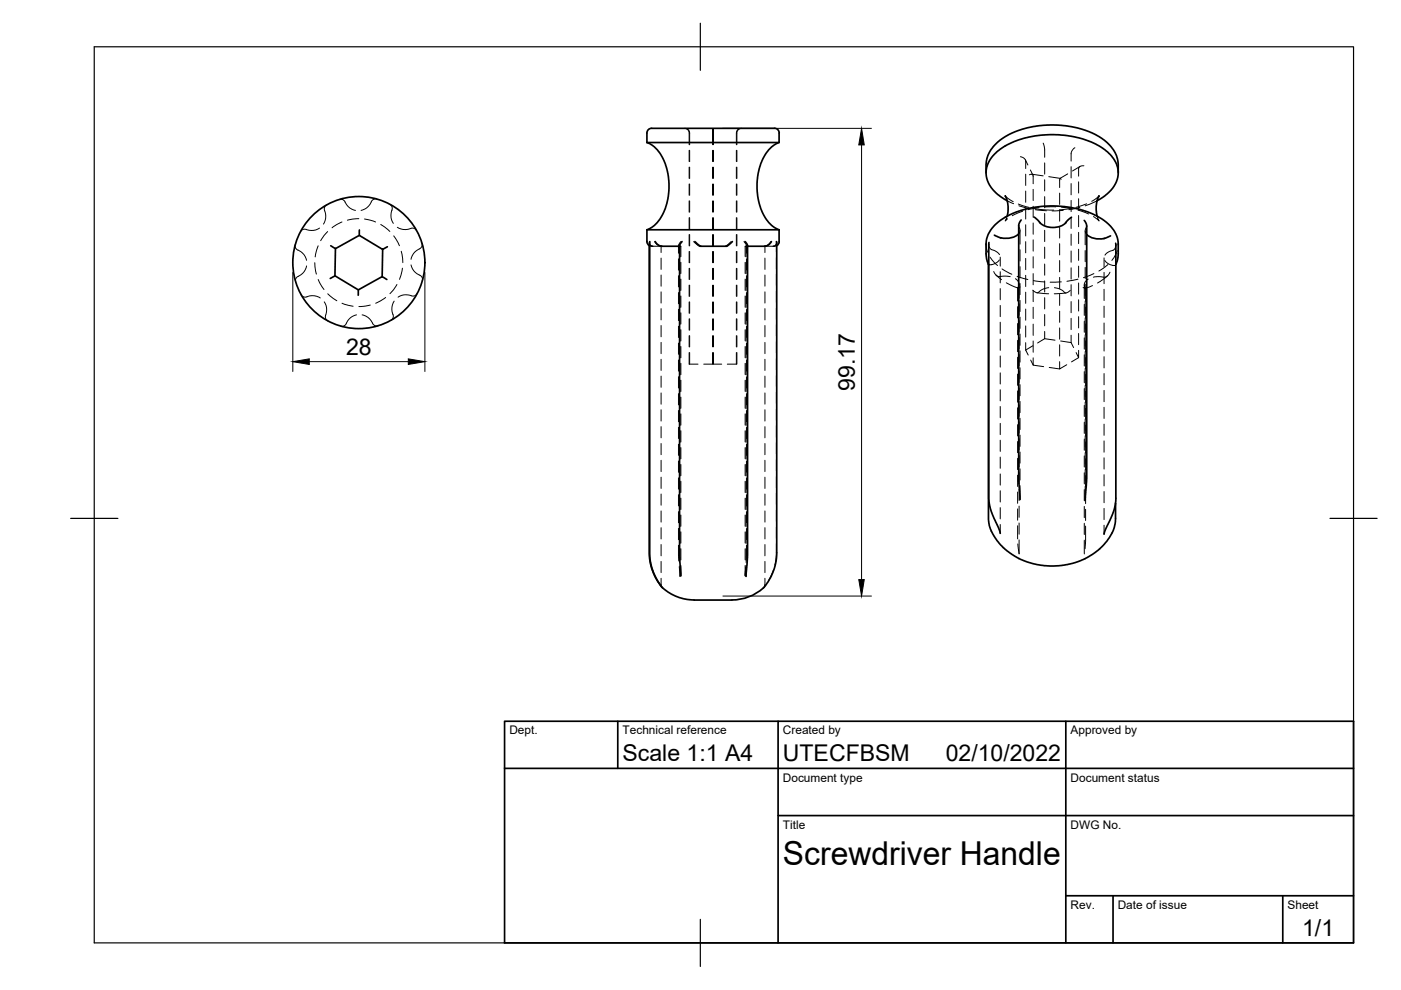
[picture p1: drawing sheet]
<svg xmlns="http://www.w3.org/2000/svg" width="297mm" height="210mm" viewBox="0 0 297 210" stroke-linecap="round" stroke-linejoin="round" font-family="sans-serif">
<!-- layer: Oculto -->
<g fill="none" stroke="#000" stroke-width=".21">
<path d="M145.1 27.2a1 1 0 0 1 1 1v2.5M145.2 27.2a1 1 0 0 1 1 1v2.5M146.1 31.9v2.4M146.1 35.4v2.4M146.1 39v2.4M146.2 31.9v2.4M146.2 35.4v2.4M146.2 39v2.4M151 27.2l.1 3.5M151.1 31.9v2.4M151.1 35.4v2.4M151.1 39v2.4"/>
<path d="M151.3 31.9v2.4M151.3 35.4v2.4M151.3 39v2.4M151.3 27.2v3.5M156.1 31.9v2.4M156.1 35.4v2.4M156.1 39v2.4M156.2 31.9v2.4M156.2 35.4v2.4M156.2 39v2.4M157.1 27.2a1 1 0 0 0-1 1v2.5M157.2 27.2a1 1 0 0 0-1 1v2.5"/>
<path d="M216.3 33.2a1.24 1.24 0 0 1 1.2 1v1.5M217.4 33.9l.5 1.1M217.5 36.9v2.4M218.2 37.1a.47 .47 0 0 1 .6-.2 .47 .47 0 0 1 .3 .5v1.6M218.5 36l.5 1.1M218.7 36.9l2.5 .4M221.2 30.3l.3 1.3v1.8M221.5 34.5v2.4M221.5 38.1v2.4M222.4 37.5l2.4 .3M225 38l-.2-.2-.1 .1v1.9M226.4 36.9l-1.7 .9"/>
<path d="M227.1 35.3v2.4M227.1 38.9v2.4M227.9 31.3a1.67 1.67 0 0 0-.8 1.3v1.6M228.7 38.6v2.3M229 35.3l-1.6 1M229.8 35.2a.87 .87 0 0 0-1.1 .6v1.6M62.6 51.8v.7l.5 .5a3 3 0 0 1 1.9 2.2M65 56.4a4 4 0 0 1-2 2.4l-.3 .3v.7M66.7 55.7l.4 2.4M67.5 52.1l-.7 2.4M67.5 59.3l1.2 2.1M67.8 48.4a4.1 4.1 0 0 1-3.2 .2l-.5 .1-.4 .4"/>
<path d="M69.3 43.4l-.5 .6v.6a2.99 2.99 0 0 1-.2 2.9M69.5 49.1l-1.5 1.9M72 42.3h.6l.5 .4a3 3 0 0 0 2.3 1.9M72.5 47.1l-2.1 1.2M76.1 46.4l-2.4 .3M77.3 46.4l2.3 .7M79.9 42.2h-.6l-.5 .5a3 3 0 0 1-2.2 1.9M80.7 47.6l2 1.5M82.6 43.3l.5 .6v.6a3.2 3.2 0 0 0 .3 2.9M83.5 50l1.2 2.1M84.2 48.2a4.1 4.1 0 0 0 3.2 .2l.6 .1 .3 .4M85.1 53.3l.3 2.4"/>
<path d="M85.3 56.9l-.6 2.3M87.1 56.2a4.2 4.2 0 0 0 2.2 2.3l.3 .6-.1 .4M89.5 51.6v.6l-.5 .5a3 3 0 0 0-1.9 2.3M137.7 51.5v.6M137.7 51.2a.73 .73 0 0 0 .7 1l-.7-.1M137.7 51.5l.1 .4 .4 .3h2v1.3M138.8 51.2l.6 .8 .9 .2M140.2 54.7v2.4M140.2 58.3v2.4M143.8 52.1v1.6M143.8 54.9v2.4M143.8 58.5v2.3"/>
<path d="M144.1 52.1l.3 .1v2.2M144.1 52.2h.1M144.2 52.2v2.3M144.2 55.7v2.3M144.2 59.2v2.4M144.4 55.6v2.4M144.4 59.2v2.4M144.4 51.2l-.5 .7-.1 .2 .2 .1M146.1 42.6v2.4M146.1 46.2v2.3M146.1 49.7v2.4M146.1 53.3v2.4"/>
<path d="M146.1 56.9v2.4M146.2 42.6v2.4M146.2 46.2v2.3M146.2 49.7v2.4M146.2 53.3v2.4M146.2 56.9v2.4M147.1 51.2l.9 .8 .6 .2M151.1 42.6v2.4M151.1 46.2v2.3M151.1 49.7v2.4M151.1 53.3v2.4M151.1 56.9v2.4"/>
<path d="M151.3 42.6v2.4M151.3 46.2v2.3M151.3 49.7v2.4M151.3 53.3v2.4M151.3 56.9v2.4M155 51.2l-1.2 1M156.1 42.6v2.4M156.1 46.2v2.3M156.1 49.7v2.4M156.1 53.3v2.4M156.1 56.9v2.4M156.2 42.6v2.4"/>
<path d="M156.2 46.2v2.3M156.2 49.7v2.4M156.2 53.3v2.4M156.2 56.9v2.4M157.7 51.2l.5 .7-.1 .3M158 55.6v2.4M158 59.2v2.4M158.2 52.2h-.2v2.2M158.2 52.2v2.3M158.2 55.7v2.3M158.2 59.2v2.4M158.3 52.1v1.6"/>
<path d="M158.3 54.9v2.4M158.3 58.5v2.3M158.3 52.2h.2M158.5 52.1l-.3 .1M162.2 54.7v2.4M162.2 58.3v2.4M163.4 51.2l-.7 .8-.7 .2M164.6 51.2a.73 .73 0 0 1-.7 1l.8-.1M164.6 51.5v1.9M164.6 54.6v2.4M164.6 58.2v2.4M164.7 51.5l-.2 .4-.3 .3h-2v1.3"/>
<path d="M209.1 51.7l.3 1.8M209.6 56.1h.1M209.6 56v.1M209.6 51.8l.1 .2a1.01 1.01 0 0 0 .7 1l.8 .3 .7 .7M209.9 54.5l1.6 1.8M210.7 57.6l.4 .6 .5 .4 2.6 .1M211.2 58.3l1.1 1M211.9 55.1a2.67 2.67 0 0 1-1.9 1h-.4M212.1 54.5v1.9M212.1 57.6v2.4M212.4 57l2.1 1.2M213.1 41.5l1.7 1.2"/>
<path d="M213.4 60l2.4 1.1M213.6 42.6l1.3 .6M213.6 45.8l-.5 1.1 .5-.5M215.3 59.1a1.21 1.21 0 0 1 .5 2l.5-.3M215.6 58.6l2.3 .7M215.9 43.3l2.3 .7M216 47.9v.2a1.12 1.12 0 0 1 0 1.5M216 43.6l2.3 .6M216.3 48.8v3M216.3 53v2.3M216.3 56.5v2.4M216.8 44.8l-2.2 .9"/>
<path d="M217.5 40.5v2.4M217.5 44.1v2.4M217.5 47.7v2.3M217.5 51.2v2.4M217.5 54.8v2.4M217.5 58.4v2.4M219.1 40.1v2.4M219.1 43.7v2.4M219.1 47.3v2.4M219.1 50.9v2.3M219.1 54.4v2.4M219.1 58v2.4"/>
<path d="M219.1 59.5l2.4 .3M219.3 44.2l4.1 .3M219.5 44.4l2.4 .3M220.3 44l-2.3 .5M221.5 41.7v2.4M221.5 45.2v2.4M221.5 48.8v2.4M221.5 52.4v2.4M221.5 56v2.3M221.5 59.6v2.3M223.9 43.9h-2.4M224.7 41v2.3"/>
<path d="M224.7 44.5v2.4M224.7 48.1v2.4M224.7 51.7v2.4M224.7 55.2v2.4M224.7 58.8v2.4M225 59.8h-2.3M225 43.9l2.4 .4M225.4 44.6l-2.3 .1M227 44.2l-2.4 .3M227.1 42.5v2.4M227.1 46.1v2.3M227.1 49.6v2.4"/>
<path d="M227.1 53.2v2.4M227.1 56.8v2.4M228.6 59.2l-2.4 .4M228.6 44.5l2.2 .9M228.7 42.1v2.4M228.7 45.7v2.4M228.7 49.3v2.4M228.7 52.8v2.4M228.7 56.4v2.4M229 44l-2.4 .5M230.1 49v2.9M230.1 53.1v2.4"/>
<path d="M230.1 56.7v2.4M230.4 43.2l-2.3 .8M230.4 47.9v.3a1.15 1.15 0 0 0 0 1.5M230.7 59.2a1.2 1.2 0 0 0-.5 1.9l-.6-.2M231.9 58l-2.2 .9M232.6 42.6l-2.5 1M232.6 45.8l.4 1.1-1.2-1M233 41.5l-1.5 1.2M234.1 54.7v1.9M234.1 57.8v2.3M234.2 55.2a2.62 2.62 0 0 0 1.9 1.1l.4-.1M234.8 58.5l-2.1 1.5"/>
<path d="M234.9 56.1l-1.9 1.4M235.3 57.7l-.3 .6-.6 .5-1.4-.2-1.2 .2M236.5 58.8v2.4M236.6 51.9l-.2 .7-.4 .5a2.98 2.98 0 0 0-1.7 1M236.6 56.1l-.1 1.5M236.9 53.1l-.3 .8-.9 1.3M237.1 51.7v.3M63.8 62.5l.6 .5h.6a2.99 2.99 0 0 1 2.9 .2M68.7 64a4.1 4.1 0 0 1 .3 3.1l.1 .6 .4 .4M69.5 62.3l1.9 1.5M72.5 64.3l2.4 .6M75.6 66.8a4.2 4.2 0 0 0-2.4 2.1l-.6 .3-.4-.1"/>
<path d="M76.8 66.8a4 4 0 0 1 2.3 2l.4 .3h.7M78.5 64.7l-2.4 .3M81.8 63.1l-2.1 1.2M83.6 63.9a4.1 4.1 0 0 0-.2 3.1l-.2 .6-.3 .3M84.2 60.3l-1.5 2M88.5 62.2l-.6 .5h-.6a3.2 3.2 0 0 0-2.9 .3M140.2 61.9v2.4M140.2 65.4v2.4M140.2 69v2.4M140.2 72.6v2.4M140.2 76.2v2.3M140.2 79.7v2.4"/>
<path d="M143.8 62v2.4M143.8 65.6v2.4M143.8 69.2v2.4M143.8 72.7v2.4M143.8 76.3v2.4M143.8 79.9v2.4M144.2 62.8v2.4M144.2 66.4v2.4M144.2 69.9v2.4M144.2 73.5v2.4M144.2 77.1v2.4M144.4 62.8v2.3"/>
<path d="M144.4 66.3v2.4M144.4 69.9v2.4M144.4 73.5v2.4M144.4 77v2.4M146.1 60.5v2.3M146.1 64v2.4M146.1 67.6v2.4M146.1 71.2v2.3M146.1 74.8v2.4h1.9M146.2 60.5v2.3M146.2 64v2.4M146.2 67.6v2.4"/>
<path d="M146.2 71.2v2.3M146.2 74.8v2.4M151.1 74.8v2.4h-1.9M151.1 60.5v2.3M151.1 64v2.4M151.1 67.6v2.4M151.1 71.2v2.3M151.1 77.2h1.9M151.3 60.5v2.3M151.3 64v2.4M151.3 67.6v2.4M151.3 71.2v2.3"/>
<path d="M151.3 74.8v2.4M156.1 74.8v2.4h-1.9M156.1 60.5v2.3M156.1 64v2.4M156.1 67.6v2.4M156.1 71.2v2.3M156.2 74.8l-.1 2.4M156.2 60.5v2.3M156.2 64v2.4M156.2 67.6v2.4M156.2 71.2v2.3M158 62.8v2.3"/>
<path d="M158 66.3v2.4M158 69.9v2.4M158 73.5v2.4M158 77v2.4M158.2 62.8v2.4M158.2 66.4v2.4M158.2 69.9v2.4M158.2 73.5v2.4M158.2 77.1v2.4M158.3 62v2.4M158.3 65.6v2.4M158.3 69.2v2.4"/>
<path d="M158.3 72.7v2.4M158.3 76.3v2.4M158.3 79.9v2.4M162.2 61.9v2.4M162.2 65.4v2.4M162.2 69v2.4M162.2 72.6v2.4M162.2 76.2v2.3M162.2 79.7v2.4M164.6 61.7v2.4M164.6 65.3v2.4M164.6 68.9v2.4"/>
<path d="M164.6 72.4v2.4M164.6 76v2.4M164.6 79.6v2.4M212.1 61.2v2.4M212.1 64.8v2.3M212.1 68.3v2.4M212.1 71.9v2.4M212.1 75.5v2.3M212.1 79.1v2.3M215.8 61.1v2.7M215.8 65v2.4M215.8 68.6v2.4"/>
<path d="M215.8 72.2v2.4M215.8 75.7v2.4M215.8 79.3v2.4M216.1 60.3v2.9M216.1 64.4v2.4M216.1 68v2.4M216.1 71.6v2.3M216.1 75.2v2.3M216.1 78.7v2.4M216.3 60.1v2.4M216.3 63.7v2.4M216.3 67.2v2.4"/>
<path d="M216.3 70.8v2.4M216.3 74.4v2.4M216.3 78v2.3M217.5 61.9v2.4M217.5 65.5v2.4M217.5 69.1v2.4M217.5 72.7v1.5M217.5 74.2l.5 1.1M218.5 76.3l.6 1.1M219 73.3l-1.5 .9M219.1 75.9v1.5l2.2 .3M219.1 61.6v2.4"/>
<path d="M219.1 65.1v2.4M219.1 68.7v2.4M219.1 72.3v2.4M219.9 62.1l2.4 .2M221.5 70.3v1.5l-1.5 .9M221.5 63.1v2.4M221.5 66.7v2.4M221.5 71.8l2.2 .3M222.4 61a4.2 4.2 0 0 0-2.3 1.1l-.4-.1-.7-.5M222.5 77.9l2.2 .3M223.6 61a2.88 2.88 0 0 1 2.2 1.1h.4l.7-.5M224.7 76.7v1.5l1.5-.9"/>
<path d="M224.7 62.4v2.4M224.7 66v2.3M224.7 69.5v2.4M224.7 73.1v2.4M226 62.1l-2.5 .2M227.1 71.1v1.5l-2.2-.3M227.1 60.4v2.3M227.1 63.9v2.4M227.1 67.5v2.4M227.1 72.6l.5 1.1M228.7 74.3v1.5l-.5-1M228.7 60v2.4"/>
<path d="M228.7 63.6v2.3M228.7 67.1v2.4M228.7 70.7v2.4M228.7 75.8l-1.5 .9M229.9 60.4v2.9M229.9 64.5v2.4M229.9 68.1v2.4M229.9 71.6v2.4M229.9 75.2v2.4M229.9 78.8v2.4M230.1 60.3v2.3M230.1 63.8v2.4"/>
<path d="M230.1 67.4v2.4M230.1 71v2.4M230.1 74.5v2.4M230.1 78.1v2.4M230.2 61.1v2.8M230.2 65.1v2.4M230.2 68.7v2.3M230.2 72.3v2.3M230.2 75.8v2.4M230.2 79.4v2.4M231.6 60.6l-1.5 .5M234.1 61.3v2.4"/>
<path d="M234.1 64.9v2.4M234.1 68.5v2.4M234.1 72.1v2.3M234.1 75.6v2.4M234.1 79.2v2.4M236.5 62.4v2.4M236.5 66v2.4M236.5 69.5v2.4M236.5 73.1v2.4M236.5 76.7v2.4M140.2 83.3v2.4M140.2 86.9v2.4"/>
<path d="M140.2 90.5v2.3M140.2 94v2.4M140.2 97.6v2.4M143.8 83.5v2.3M143.8 87v2.4M143.8 90.6v2.4M143.8 94.2v2.4M143.8 97.7v2.4M144.2 80.7v2.4M144.2 84.2v2.4M144.2 87.8v2.4M144.2 91.4v2.4"/>
<path d="M144.2 94.9v2.4M144.2 98.5v2.4M144.4 80.6v2.4M144.4 84.2v2.4M144.4 87.7v2.4M144.4 91.3v2.4M144.4 94.9v2.4M144.4 98.5v2.4M158 80.6v2.4M158 84.2v2.4M158 87.7v2.4M158 91.3v2.4"/>
<path d="M158 94.9v2.4M158 98.5v2.4M158.2 80.7v2.4M158.2 84.2v2.4M158.2 87.8v2.4M158.2 91.4v2.4M158.2 94.9v2.4M158.2 98.5v2.4M158.3 83.5v2.3M158.3 87v2.4M158.3 90.6v2.4M158.3 94.2v2.4"/>
<path d="M158.3 97.8v2.3M162.2 83.3v2.4M162.2 86.9v2.4M162.2 90.5v2.3M162.2 94v2.4M162.2 97.6v2.4M164.6 83.2v2.3M164.6 86.7v2.4M164.6 90.3v2.4M164.6 93.9v2.4M164.6 97.5v2.3M212.1 82.6v2.4"/>
<path d="M212.1 86.2v2.4M212.1 89.8v2.4M212.1 93.3v2.4M212.1 96.9v2.4M215.8 82.9v2.4M215.8 86.5v2.4M215.8 90v2.4M215.8 93.6v2.4M215.8 97.2v2.4M216.1 82.3v2.4M216.1 85.9v2.4M216.1 89.4v2.4"/>
<path d="M216.1 93v2.4M216.1 96.6v2.4M216.3 81.5v2.4M216.3 85.1v2.4M216.3 88.7v2.4M216.3 92.3v2.4M216.3 95.8v2.4M216.3 99.4v2.4M229.9 82.4v2.3M229.9 86v2.3M229.9 89.5v2.4M229.9 93.1v2.4"/>
<path d="M229.9 96.7v2.3M230.1 81.7v2.4M230.1 85.3v2.3M230.1 88.9v2.3M230.1 92.4v2.4M230.1 96v2.4M230.1 99.6v2.3M230.2 83v2.3M230.2 86.5v2.4M230.2 90.1v2.4M230.2 93.7v2.4M230.2 97.3v2.3"/>
<path d="M234.1 82.8v2.4M234.1 86.4v2.3M234.1 89.9v2.4M234.1 93.5v2.4M234.1 97.1v2.4M236.5 80.3v2.3M236.5 83.8v2.4M236.5 87.4v2.4M236.5 91v2.4M236.5 94.6v2.3M236.5 98.1v2.4M140.2 101.2v2.4"/>
<path d="M140.2 104.7v2.4M140.2 108.3v2.4M140.2 111.9v2.4M140.2 115.5v2.3M140.2 119v2.4M143.8 115.6l.1 3.3M143.8 101.3v2.4M143.8 104.9v2.4M143.8 108.5v2.3M143.8 112v2.4M144.2 120v2.2l-.2-2.1M144.2 102.1v2.4"/>
<path d="M144.2 105.7v2.3M144.2 109.2v2.4M144.2 112.8v2.4M144.2 116.4v2.4M144.4 102v2.4M144.4 105.6v2.4M144.4 109.2v2.4M144.4 112.8v2.3M144.4 116.3v2.4M144.4 119.9v2.2M158 119.9v2.2l.1-1.7M158 102v2.4"/>
<path d="M158 105.6v2.4M158 109.2v2.4M158 112.8v2.3M158 116.3v2.4M158.2 102.1v2.4M158.2 105.7v2.3M158.2 109.2v2.4M158.2 112.8v2.4M158.2 116.4v2.4M158.2 120v2.2M158.3 115.6l-.1 3.6M158.3 101.3v2.4"/>
<path d="M158.3 104.9v2.4M158.3 108.5v2.3M158.3 112v2.4M162.2 101.2v2.4M162.2 104.7v2.4M162.2 108.3v2.4M162.2 111.9v2.4M162.2 115.5v2.3M162.2 119v2.4M164.6 115.3v2.5l-.3 2M164.6 101v2.4M164.6 104.6v2.4"/>
<path d="M164.6 108.2v2.4M164.6 111.8v2.3M212.1 100.5v2.4M212.1 104v2.4M212.1 107.6v2.4M212.1 111.2v1.9M215.8 100.7v2.4M215.8 104.3v2.4M215.8 107.9v2.4M215.8 111.5v2.8M216.1 114.5v2.9l-.3-2.1M216.1 100.2v2.3"/>
<path d="M216.1 103.7v2.4M216.1 107.3v2.4M216.1 110.9v2.4M216.3 103v2.9M229.9 100.2v2.4M229.9 103.8v2.4M229.9 107.4v2.4M229.9 110.9v2.4M229.9 114.5v2.9M230.1 103.1v3M230.2 111.5l-.2 4.9M230.2 100.8v2.4"/>
<path d="M230.2 104.4v2.4M230.2 108v2.4M234.1 100.6v2.4M234.1 104.2v2.4M234.1 107.8v2.4M234.1 111.4v1.9M236.5 101.7v2.4M236.5 105.3v1.4M140.2 122.6v1.5l.1 .4M162.2 122.6v1.5l-.2 .4 .3-.4M164 121l-1.1 2.1"/>
</g>
<!-- layer: Visible -->
<g fill="none" stroke="#000" stroke-width=".36">
<path d="M137.2 30.2h28M137.2 30.2l1.5 .9 1 1.2 .7 1.1 1 2.4 .4 3.1-.2 3.1-.5 2.1-.5 1.1-1.3 2-1.2 1.1-.9 .4M138.2 27.2h24.6a3.7 3.7 0 0 1 2.1 .3l.3 .7M138.2 27.2a1.01 1.01 0 0 0-1 1v2M165.2 28.2v2l-1 .5-1.2 1-1.4 2.3-.9 2.9-.2 2 .2 3.1 .5 2.1 .5 1.1 1.3 2 1.2 1.1 1 .4M209.1 36.6v-2.3l.5-1.6a10.8 10.8 0 0 1 7.3-5.4h.4a20.9 20.9 0 0 1 16.4 2.1 6.9 6.9 0 0 1 3.4 5.6v1.6M71 58.5l5 3M71.1 52.7l-.1 5.8-1 .5M76.2 49.9l-5.1 2.8-1-.6M76.2 48.8v1.1l4.9 3 1-.6M81.1 52.9l-.1 5.7M82 59.3l-1-.7-5 2.9-.1 1.1"/>
<path d="M137.2 48.7h28M137.2 48.7v2.8l.5 .6M137.7 52.1v65.6l.2 1.8 .6 2 .8 1.5 1 1.4a10.7 10.7 0 0 0 8.7 2.8h1.1a40.7 40.7 0 0 0 7.5-.3l2.3-.9 2-1.3M137.8 51.2l-.1 66.3 .3 2.1 .5 1.7 .8 1.6 1 1.6M138.9 51.2l.5 .6 .8 .4h3.9M144.6 51.2l-.5 .8v65.9l.3 4.2M147.3 51.2l1.2 1h5.6l1.2-1M158 51.2l.5 .8v65.7l-.3 4.5M163.6 51.2l-.5 .6-.8 .4h-3.8M164.6 51.2l.1 66.5-.3 1.8-.6 2-1 1.9-1 1.3M165.2 48.7v2.5M165.2 51.2l-.1 .5-.4 .4"/>
<path d="M209.6 56.1h.1M209.6 56.1v53.7a9.8 9.8 0 0 0 4.1 7.1l2.2 1.4 1.9 .9 2.9 .6 2.8 .2 2.8-.3 2.4-.7 1.7-.7 2.6-1.8a9 9 0 0 0 3.5-6.6v-3.2M209.7 51.4l-.1 54.4 .2 1.4 .4 1.4 1.5 3.3 .4 1.2M210.8 49.9l1.4 .6M213.1 41.5l.4 1 .2 1.3-.1 2M213.6 42.6l-2.1-1.4-1.3-1.4-.8-1.5-.3-1.4 .1-1.5 .9-1.8 1.2-1.3 1.7-1.3a21.7 21.7 0 0 1 20.6 .3 6.3 6.3 0 0 1 3.4 6.2 7.7 7.7 0 0 1-4.4 5.1M216 49.6a4 4 0 0 1-3.7 .8M216.5 46.6l-.5 1.1v53.9l.3 4.3M219.2 46l1.2 1a3.9 3.9 0 0 0 5.9-.2l.9-.7M229.9 46.7l.5 1.2v53.7l-.3 4.5M230.4 49.7a4 4 0 0 0 4.3 .7l.8-.4M233 41.5l-.4 1-.2 1.3 .2 2"/>
<path d="M236.5 51.6l.1 54.4-.5 2.6-1.7 3.6-.3 1.1M236.6 56.1l.4-1.6 .1-2.9-.2-1-.3-1.1-1.1-1.5-.9-.9-1.1-.8-1.9-1-2-.7-2.4-.6-4.5-.3-2.6 .2-2.5 .4-2 .6-1.7 .7a7.5 7.5 0 0 0-4.8 6.1v2.5l.5 1.9"/>
<circle cx="76.1" cy="55.7" r="14"/>
</g>
<!-- layer: Border -->
<path d="M20 9.9h267v190h-267zM148.5 4.9v10M15 109.9h10M282 109.9h10M148.5 194.9v10" fill="none" stroke="#000" stroke-width=".25"/>
<!-- layer: TitleBlock -->
<path d="M107 152.9h180v47h-180zM131 152.9v10M165 152.9v47M226 152.9v47M107 162.9h180M165 172.9h122M226 189.9h61M236 189.9v10M272 189.9v10" fill="none" stroke="#000" stroke-width=".36"/>
<!-- layer: Dimensions -->
<path d="M153.1 27.2h31.7M182.7 30.7v92.2M62.1 57.8v21M90.1 57.8v21M65.6 76.7h21M153.3 126.4h31.5" fill="none" stroke="#000" stroke-width=".21"/>
<path d="M182.7 27.2l.5 3.5h-1.1zM62.1 76.7l3.5-.6v1.2zM86.6 76.1l3.5 .6-3.5 .6zM182.1 122.9h1.1l-.5 3.5z" fill="#000" stroke="#000" stroke-width=".21"/>
<text font-size="7" x="166" y="183.4">Screwdriver Handle</text>
<g font-size="4.9">
<text x="73.4" y="75.2">28</text>
<text x="181.2" y="82.9" transform="rotate(-90 181.2 82.9)">99.17</text>
<text x="132" y="161.4">Scale 1:1 A4</text>
<text x="166" y="161.4">UTECFBSM</text>
<text x="200.5" y="161.4">02/10/2022</text>
<text x="276.1" y="198.6">1/1</text>
</g>
<g font-size="2.5">
<text x="108" y="155.7">Dept.</text>
<text x="132" y="155.7">Technical reference</text>
<text x="166" y="155.7">Created by</text>
<text x="227" y="155.7">Approved by</text>
<text x="166" y="165.7">Document type</text>
<text x="227" y="165.7">Document status</text>
<text x="166" y="175.7">Title</text>
<text x="227" y="175.7">DWG No.</text>
<text x="227" y="192.7">Rev.</text>
<text x="237" y="192.7">Date of issue</text>
<text x="273" y="192.7">Sheet</text>
</g>
</svg>
